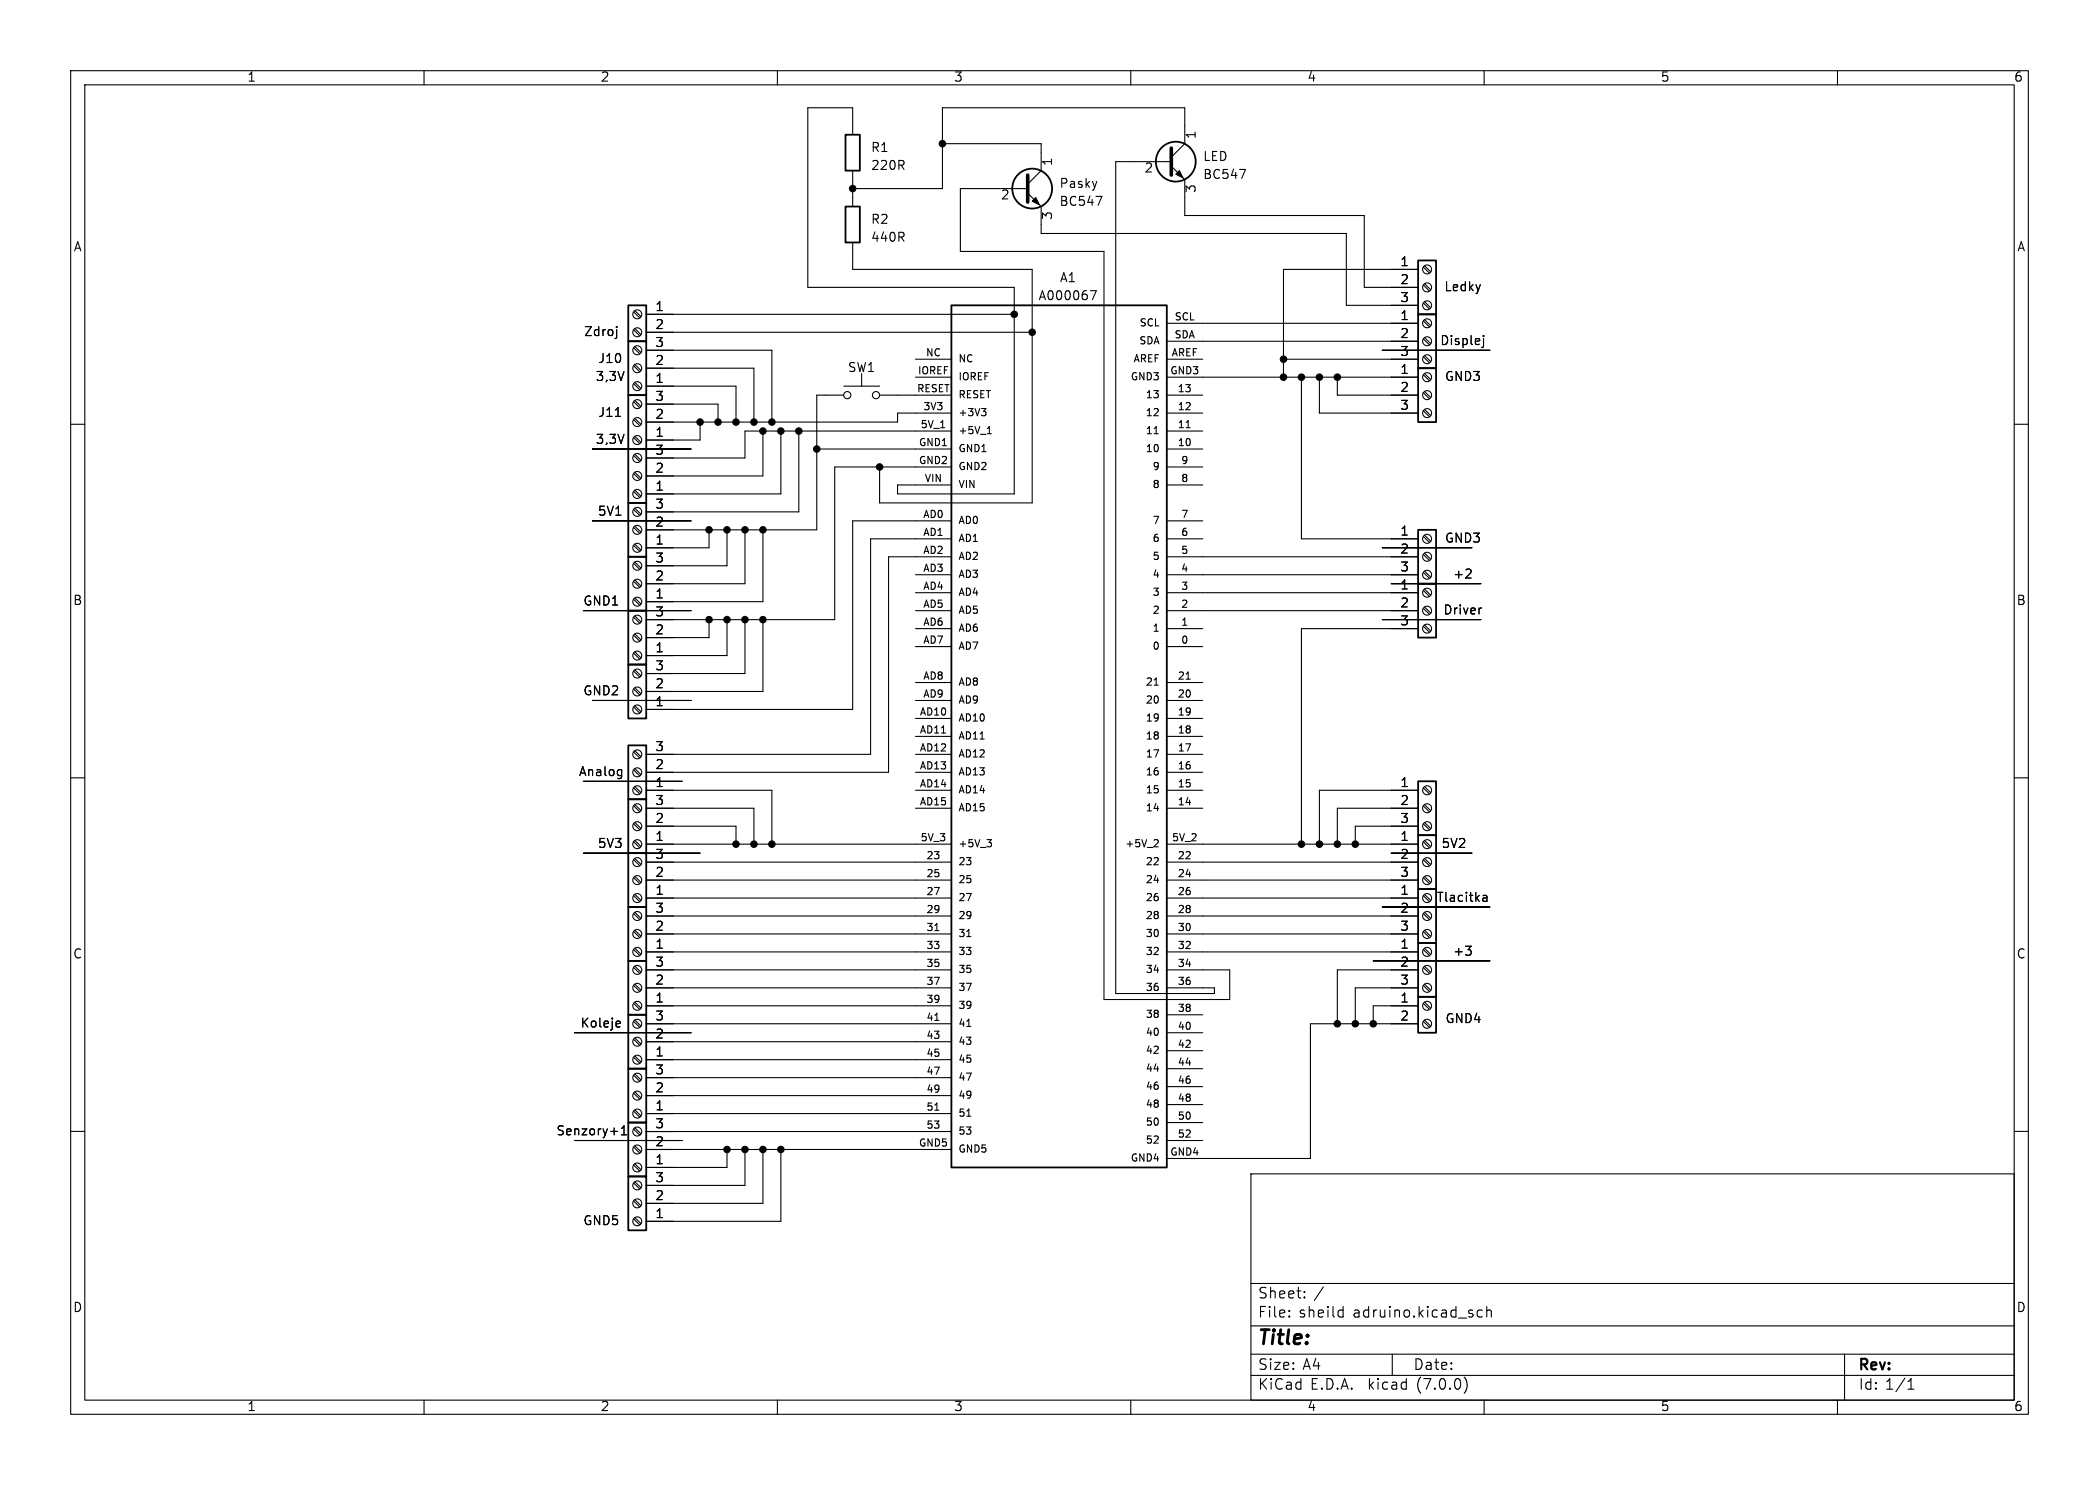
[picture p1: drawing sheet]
<svg xmlns="http://www.w3.org/2000/svg" width="297mm" height="210mm" viewBox="0 0 297 210" stroke-linecap="round" stroke-linejoin="round" font-family="sans-serif">
<g fill="none" stroke="#000" stroke-width=".15">
<path d="M10 10h277v190h-277zM12 12h273v186h-273zM60 10v2M110 10v2M120.6 19.1v-3.9h-6.3v25.4h29.2v29.3h-16.5v-1.3h7.6M160 10v2M210 10v2M260 10v2M120.6 24.1v5.1M120.6 34.3v3.8h25.4v33h-21.5v-5.1M133.3 20.3h14v3.8l-1.9 1.9M145.4 27.3l1.9 1.9v3.8h43.2v10.2h10.2"/>
<path d="M145.4 26.7h-9.5v8.9h20.3v105.8h17.8v-4.2h-8.9M155.1 27.8h.8l-.5 1.2M165.7 23.5l1.9 1.9v5.1h25.4v10.1h7.7M165.7 22.2l1.9-1.9v-5.1h-34.3v11.5h-12.7M165.7 22.9h-7.8v117.6h13.9v-.8h-6.7M175.4 24h.8l-.5 1.2M200.7 38.1h-19.1v15.2M201.4 37.8l.9 .8M201.6 37.6l.8 .8M10 60h2M87.1 58.9h.7M87.3 46.2v.1"/>
<path d="M87.3 46.6v1.1l-.2 .2M89.7 49.2l.8 .8M89.7 51.7l.8 .9M89.7 54.3l.8 .8M89.7 44.1l.8 .9M89.7 46.7l.8 .8M89.7 56.8l.8 .9M89.7 59.4l.8 .8M89.8 49l.9 .9M89.8 51.6l.9 .8M89.8 54.1l.9 .8M89.8 43.9l.9 .9"/>
<path d="M89.8 46.5l.9 .8M89.8 56.6l.9 .9M89.8 59.2l.9 .8M91.4 54.6h12.7v5.1M91.4 52.1h15.3v7.6M91.4 49.5h17.8v10.2M91.4 44.5h52.1M91.4 47h54.6M91.4 57.2h10.2v2.5M99.1 59.7v2.5h-7.7M119.4 55.9h-3.8v19h-24.2M119.4 54.6h5.1"/>
<path d="M121.9 52.8v1.8M124.5 55.9h10.1M129.5 50.8h5.1M129.5 53.3h5.1M134.6 58.4h-7.6v1.3h-35.6M138.9 57.8h.6l-.3 .4M139.4 58.2l.1 .2-.1 .3M154.3 41.1h.8l-.5 1.3M165.1 58.4h5.1M165.1 55.9h5.1M165.1 50.8h5.1M165.1 53.3h35.6"/>
<path d="M165.1 45.7h35.6M165.1 48.3h35.6M181.6 50.8h19.1M184.1 53.3v22.9h16.6M186.7 53.3v5.1h14M189.2 53.3v2.6h11.5M195.6 49.5h15.2h-15.2M201.4 42.8l.9 .9M201.4 40.3l.9 .8M201.4 58.1l.9 .8M201.4 55.5l.9 .9M201.4 53l.9 .8"/>
<path d="M201.4 50.5l.9 .8M201.4 47.9l.9 .9M201.4 45.4l.9 .8M201.6 42.7l.8 .8M201.6 40.1l.8 .9M201.6 57.9l.8 .9M201.6 55.4l.8 .8M201.6 52.8l.8 .9M201.6 50.3l.8 .8M201.6 47.8l.8 .8M201.6 45.2l.8 .9M209.9 47.5v.1"/>
<path d="M209.9 47.9v1.1l-.2 .2M285 60h2M83.8 73.7h14h-14M83.8 63.5h14h-14M89.7 79.7l.8 .8M89.7 72.1l.8 .8M89.7 74.6l.8 .8M89.7 77.1l.8 .9M89.7 61.9l.8 .8M89.7 64.4l.8 .9M89.7 67l.8 .8M89.7 69.5l.8 .9"/>
<path d="M89.8 79.5l.9 .8M89.8 71.9l.9 .8M89.8 74.4l.9 .9M89.8 77l.9 .8M89.8 61.7l.9 .9M89.8 64.3l.9 .8M89.8 66.8l.9 .8M89.8 69.3l.9 .9M100.3 74.9v2.6h-8.9M102.9 74.9v5.1h-11.5M105.4 74.9v7.7h-14M107.9 74.9v10.2h-16.5"/>
<path d="M107.9 61v6.3h-16.5M110.5 61v8.9h-19.1M113 61v11.4h-21.6M115.6 63.5h19M134.6 76.2h-11.4v30.5h-31.8M134.6 78.7h-8.9v30.5h-34.3M134.6 73.7h-14v26.6h-29.2M134.6 61h-29.2v3.8h-14M134.6 66h-16.5v21.6h-26.7M139.7 61.3h.6M139.9 60.5l.1-.2v1M163.3 61.3h.6"/>
<path d="M165.1 76.2h5.1M165.1 78.7h35.6M165.1 63.5h5.1M165.1 61h5.1M165.1 73.7h5.1M165.1 68.6h5.1M165.1 66h5.1M167.8 60.5h.6M195.6 77.5h12.7h-12.7M201.4 78.4l.9 .8M201.4 75.9l.9 .8M201.6 78.2l.8 .9"/>
<path d="M201.6 75.7l.8 .8M82.5 86.4h15.3h-15.3M83.8 99.1h14h-14M89.7 82.2l.8 .9M89.7 84.8l.8 .8M89.7 87.3l.8 .8M89.7 89.8l.8 .9M89.7 92.4l.8 .8M89.7 94.9l.8 .9M89.7 97.5l.8 .8M89.7 100l.8 .8M89.8 82l.9 .9"/>
<path d="M89.8 84.6l.9 .8M89.8 87.1l.9 .9M89.8 89.7l.9 .8M89.8 92.2l.9 .8M89.8 94.7l.9 .9M89.8 97.3l.9 .8M89.8 99.8l.9 .9M100.3 87.6v2.6h-8.9M102.9 87.6v5.1h-11.5M105.4 87.6v7.7h-14M107.9 87.6v10.2h-16.5M129.5 81.3h5.1"/>
<path d="M129.5 91.4h5.1M129.5 88.9h5.1M129.5 86.4h5.1M129.5 99.1h5.1M129.5 96.5h5.1M129.5 83.8h5.1M163.3 96.9h.6M165.1 81.3h35.6M165.1 91.4h5.1M165.1 88.9h5.1M165.1 86.4h35.6M165.1 99.1h5.1"/>
<path d="M165.1 96.5h5.1M165.1 83.8h35.6M167.8 96h.6M195.6 87.6h13.9h-13.9M196.8 82.6h12.7h-12.7M200.7 88.9h-16.6v30.5M201.4 80.9l.9 .9M201.4 88.6l.9 .8M201.4 86l.9 .9M201.4 83.5l.9 .8M201.6 80.8l.8 .8M201.6 88.4l.8 .8"/>
<path d="M201.6 85.9l.8 .8M201.6 83.3l.8 .9M207.4 81.7h.8M208.1 80.6v.4M209.5 86h.1M10 110h2M82.5 110.5h14h-14M87.8 108.8l.2 .1M88 108.8v1.1l-.2 .1M88 109.6l-.2 .1M89.7 114l.8 .8M89.7 116.5l.8 .8"/>
<path d="M89.7 119l.8 .9M89.7 106.3l.8 .9M89.7 108.9l.8 .8M89.7 111.4l.8 .9M89.8 113.8l.9 .8M89.8 116.3l.9 .9M89.8 118.9l.9 .8M89.8 106.2l.9 .8M89.8 108.7l.9 .9M89.8 111.3l.9 .8M91.4 114.3h15.3v5.1M91.4 111.8h17.8v7.6"/>
<path d="M91.4 119.4h43.2M91.4 116.8h12.7v2.6M129.5 114.3h5.1M129.5 111.8h5.1M129.5 109.2h5.1M129.5 106.7h5.1M129.5 104.1h5.1M129.5 101.6h5.1M139.7 118.7h.6l-.4 .4M140.2 119.2l.1 .1-.1 .4M163.5 118.7l.3 .1 .1 .2-.6 .8h.6M165.1 114.3h5.1"/>
<path d="M165.1 111.8h5.1M165.1 109.2h5.1M165.1 106.7h5.1M165.1 104.1h5.1M165.1 101.6h5.1M165.1 119.4h35.6M200.7 114.3h-11.5v5.1M200.7 111.8h-14v7.6M200.7 116.8h-8.9v2.6M201.4 119l.9 .9M201.4 116.5l.9 .8M201.4 114l.9 .8"/>
<path d="M201.4 111.4l.9 .9M201.6 118.9l.8 .8M201.6 116.3l.8 .9M201.6 113.8l.8 .8M201.6 111.3l.8 .8M285 110h2M82.5 120.7h16.6h-16.6M89.7 129.2l.8 .8M89.7 131.7l.8 .9M89.7 134.3l.8 .8M89.7 121.6l.8 .8M89.7 124.1l.8 .9"/>
<path d="M89.7 126.7l.8 .8M89.7 136.8l.8 .9M89.7 139.4l.8 .8M89.8 129l.9 .9M89.8 131.6l.9 .8M89.8 134.1l.9 .9M89.8 121.4l.9 .9M89.8 124l.9 .8M89.8 126.5l.9 .8M89.8 136.7l.9 .8M89.8 139.2l.9 .8M91.4 134.6h43.2"/>
<path d="M91.4 132.1h43.2M91.4 129.5h43.2M91.4 121.9h43.2M91.4 124.5h43.2M91.4 127h43.2M91.4 137.2h43.2M91.4 139.7h43.2M132.3 131.6h.6M165.1 134.6h35.6M165.1 132.1h35.6M165.1 129.5h35.6M165.1 121.9h35.6"/>
<path d="M165.1 124.5h35.6M165.1 127h35.6M194.3 135.9h16.5h-16.5M195.6 128.3h15.2h-15.2M196.8 120.7h11.5h-11.5M200.7 137.2h-11.5v7.6M200.7 139.7h-8.9v5.1M201.4 139.4l.9 .8M201.4 136.8l.9 .9M201.4 134.3l.9 .8M201.4 131.7l.9 .9M201.4 129.2l.9 .8"/>
<path d="M201.4 126.7l.9 .8M201.4 124.1l.9 .9M201.4 121.6l.9 .8M201.6 139.2l.8 .8M201.6 136.7l.8 .8M201.6 134.1l.8 .9M201.6 131.6l.8 .8M201.6 129l.8 .9M201.6 126.5l.8 .8M201.6 124l.8 .8M201.6 121.4l.8 .9M207.4 133.8h.8l-.5 .5"/>
<path d="M208.1 134.4v.6M209.9 126.7h.4l.1 .8M209.9 127.4h.5M210.4 126.9l-.5 .1M10 160h2M81.3 146.1h16.5h-16.5M87.4 144.4l.3 .1 .1 .2-.6 .1M87.7 145.2h-.3M87.9 159.6l.4-.4v1.3M89.7 144.4l.8 .9M89.7 147l.8 .8M89.7 149.5l.8 .9"/>
<path d="M89.7 159.7l.8 .8M89.7 141.9l.8 .8M89.7 152.1l.8 .8M89.7 154.6l.8 .8M89.7 157.1l.8 .9M89.8 144.3l.9 .8M89.8 146.8l.9 .9M89.8 149.4l.9 .8M89.8 159.5l.9 .9M89.8 141.7l.9 .9M89.8 151.9l.9 .8M89.8 154.4l.9 .9"/>
<path d="M89.8 157l.9 .8M91.4 142.2h43.2M91.4 144.8h43.2M91.4 149.9h43.2M91.4 147.3h43.2M91.4 152.4h43.2M91.4 154.9h43.2M91.4 157.5h43.2M132.3 144.3h.6M132.3 157h.6M165.1 143.5h5.1M165.1 146.1h5.1"/>
<path d="M165.1 148.6h5.1M165.1 151.1h5.1M165.1 153.7h5.1M165.1 156.2h5.1M165.1 158.8h5.1M200.7 142.2h-6.4v2.6M200.7 144.8h-15.3v19h-20.3M201.4 144.4l.9 .9M201.4 141.9l.9 .8M201.6 144.3l.8 .8M201.6 141.7l.8 .9M285 160h2"/>
<path d="M81.3 161.3h15.2h-15.2M87.9 160.5h.8M89.7 162.2l.8 .9M89.7 164.8l.8 .8M89.7 167.3l.8 .8M89.7 169.8l.8 .9M89.7 172.4l.8 .8M89.8 162.1l.9 .8M89.8 164.6l.9 .8M89.8 167.1l.9 .9M89.8 169.7l.9 .8M89.8 172.2l.9 .9"/>
<path d="M91.4 160h43.2M91.4 162.6h43.2M102.9 162.6v2.5h-11.5M105.4 162.6v5h-14M107.9 162.6v7.6h-16.5M110.5 162.6v10.1h-19.1M165.1 161.3h5.1M177 166h108v32h-108zM60 198v2M110 198v2M160 198v2M177 194.5h108"/>
<path d="M177 191.5h108M177 187.5h108M177 181.5h108M182.4 186.1l.1 .1-.1 .1M182.4 185.3l.1 .1-.1 .1M184.6 183.4v.1v.1M184.6 182.6v.1v.1M189.6 185.3h.4M190 184.8v1.5M190 186.2l-.4 .1M197 191.5v3M207.2 194.7a1.72 1.72 0 0 1 0 2.3"/>
<path d="M209.7 185.3h-.4l-.3 .2v.5l.2 .2 .1 .1 .4-.1M210 198v2M210.4 185.4a.37 .37 0 0 1 .6 .1v.8M210.4 184.8v1.5M260 198v2M261 191.5v6.5M270 196.5h.8M270 195.4l.4-.4v1.5"/>
<circle cx="201.9" cy="38.1" r=".63"/>
<circle cx="90.2" cy="54.6" r=".63"/>
<circle cx="90.2" cy="57.1" r=".63"/>
<circle cx="90.2" cy="49.5" r=".63"/>
<circle cx="90.2" cy="52.1" r=".63"/>
<circle cx="90.2" cy="47" r=".63"/>
<circle cx="90.2" cy="44.4" r=".63"/>
<circle cx="90.2" cy="59.7" r=".63"/>
<circle cx="119.9" cy="55.9" r=".51"/>
<circle cx="124" cy="55.9" r=".51"/>
<circle cx="201.9" cy="43.2" r=".63"/>
<circle cx="201.9" cy="40.6" r=".63"/>
<circle cx="201.9" cy="50.8" r=".63"/>
<circle cx="201.9" cy="48.3" r=".63"/>
<circle cx="201.9" cy="53.3" r=".63"/>
<circle cx="201.9" cy="58.4" r=".63"/>
<circle cx="201.9" cy="55.9" r=".63"/>
<circle cx="201.9" cy="45.7" r=".63"/>
<circle cx="90.2" cy="72.4" r=".63"/>
<circle cx="90.2" cy="77.5" r=".63"/>
<circle cx="90.2" cy="67.3" r=".63"/>
<circle cx="90.2" cy="64.8" r=".63"/>
<circle cx="90.2" cy="62.2" r=".63"/>
<circle cx="90.2" cy="69.8" r=".63"/>
<circle cx="90.2" cy="74.9" r=".63"/>
<circle cx="201.9" cy="76.2" r=".63"/>
<circle cx="201.9" cy="78.7" r=".63"/>
<circle cx="90.2" cy="82.5" r=".63"/>
<circle cx="90.2" cy="97.8" r=".63"/>
<circle cx="90.2" cy="90.2" r=".63"/>
<circle cx="90.2" cy="85.1" r=".63"/>
<circle cx="90.2" cy="95.2" r=".63"/>
<circle cx="90.2" cy="80" r=".63"/>
<circle cx="90.2" cy="87.6" r=".63"/>
<circle cx="90.2" cy="92.7" r=".63"/>
<circle cx="201.9" cy="88.9" r=".63"/>
<circle cx="201.9" cy="86.4" r=".63"/>
<circle cx="201.9" cy="83.8" r=".63"/>
<circle cx="201.9" cy="81.3" r=".63"/>
<circle cx="90.2" cy="100.3" r=".63"/>
<circle cx="90.2" cy="109.2" r=".63"/>
<circle cx="90.2" cy="106.7" r=".63"/>
<circle cx="90.2" cy="119.4" r=".63"/>
<circle cx="90.2" cy="111.8" r=".63"/>
<circle cx="90.2" cy="116.8" r=".63"/>
<circle cx="90.2" cy="114.3" r=".63"/>
<circle cx="201.9" cy="119.4" r=".63"/>
<circle cx="201.9" cy="111.8" r=".63"/>
<circle cx="201.9" cy="116.8" r=".63"/>
<circle cx="201.9" cy="114.3" r=".63"/>
<circle cx="90.2" cy="121.9" r=".63"/>
<circle cx="90.2" cy="124.5" r=".63"/>
<circle cx="90.2" cy="127" r=".63"/>
<circle cx="90.2" cy="139.7" r=".63"/>
<circle cx="90.2" cy="132.1" r=".63"/>
<circle cx="90.2" cy="129.5" r=".63"/>
<circle cx="90.2" cy="134.6" r=".63"/>
<circle cx="90.2" cy="137.2" r=".63"/>
<circle cx="201.9" cy="124.5" r=".63"/>
<circle cx="201.9" cy="121.9" r=".63"/>
<circle cx="201.9" cy="127" r=".63"/>
<circle cx="201.9" cy="134.6" r=".63"/>
<circle cx="201.9" cy="132.1" r=".63"/>
<circle cx="201.9" cy="139.7" r=".63"/>
<circle cx="201.9" cy="129.5" r=".63"/>
<circle cx="201.9" cy="137.2" r=".63"/>
<circle cx="90.2" cy="149.9" r=".63"/>
<circle cx="90.2" cy="142.2" r=".63"/>
<circle cx="90.2" cy="152.4" r=".63"/>
<circle cx="90.2" cy="147.3" r=".63"/>
<circle cx="90.2" cy="144.8" r=".63"/>
<circle cx="90.2" cy="154.9" r=".63"/>
<circle cx="90.2" cy="157.5" r=".63"/>
<circle cx="201.9" cy="142.2" r=".63"/>
<circle cx="201.9" cy="144.8" r=".63"/>
<circle cx="90.2" cy="162.6" r=".63"/>
<circle cx="90.2" cy="172.7" r=".63"/>
<circle cx="90.2" cy="167.6" r=".63"/>
<circle cx="90.2" cy="160" r=".63"/>
<circle cx="90.2" cy="165.1" r=".63"/>
<circle cx="90.2" cy="170.2" r=".63"/>
</g>
<g fill="none" stroke="#000" stroke-width=".25">
<path d="M119.6 19.1h2.1v5h-2.1zM119.6 29.2h2.1v5.1h-2.1zM200.7 36.8h2.5v7.7h-2.5zM88.9 48.3h2.5v7.6h-2.5zM88.9 43.2h2.5v5.1h-2.5zM88.9 55.9h2.5v7.6h-2.5zM134.6 43.2h30.5v121.9h-30.5zM200.7 52.1h2.5v7.6h-2.5zM200.7 44.5h2.5v7.6h-2.5zM88.9 78.7h2.5v7.7h-2.5zM88.9 71.1h2.5v7.6h-2.5zM88.9 63.5h2.5v7.6h-2.5z"/>
<path d="M200.7 74.9h2.5v7.7h-2.5zM88.9 86.4h2.5v7.6h-2.5zM88.9 94h2.5v7.6h-2.5zM200.7 82.6h2.5v7.6h-2.5zM88.9 113h2.5v7.7h-2.5zM88.9 105.4h2.5v7.6h-2.5zM200.7 118.1h2.5v7.6h-2.5zM200.7 110.5h2.5v7.6h-2.5zM88.9 128.3h2.5v7.6h-2.5zM88.9 120.7h2.5v7.6h-2.5zM88.9 135.9h2.5v7.6h-2.5zM200.7 133.4h2.5v7.6h-2.5z"/>
<path d="M200.7 125.7h2.5v7.7h-2.5zM88.9 143.5h2.5v7.6h-2.5zM88.9 158.8h2.5v7.6h-2.5zM88.9 151.1h2.5v7.7h-2.5zM200.7 141h2.5v5.1h-2.5zM88.9 166.4h2.5v7.6h-2.5z"/>
<circle cx="146" cy="26.7" r="2.82"/>
<circle cx="166.4" cy="22.9" r="2.82"/>
</g>
<path d="M145.4 24.8v3.8M165.7 21v3.8" fill="none" stroke="#000" stroke-width=".51"/>
<g fill="#000" stroke="#000" stroke-width=".15">
<path d="M146 28.4l.6-.5 .5 1.1zM166.4 24.6l.5-.5 .5 1z"/>
<circle cx="120.6" cy="26.7" r=".46"/>
<circle cx="133.3" cy="20.3" r=".46"/>
<circle cx="99.1" cy="59.7" r=".46"/>
<circle cx="101.6" cy="59.7" r=".46"/>
<circle cx="104.1" cy="59.7" r=".46"/>
<circle cx="106.7" cy="59.7" r=".46"/>
<circle cx="109.2" cy="59.7" r=".46"/>
<circle cx="143.5" cy="44.5" r=".46"/>
<circle cx="146" cy="47" r=".46"/>
<circle cx="181.6" cy="50.8" r=".46"/>
<circle cx="181.6" cy="53.3" r=".46"/>
<circle cx="184.1" cy="53.3" r=".46"/>
<circle cx="186.7" cy="53.3" r=".46"/>
<circle cx="189.2" cy="53.3" r=".46"/>
<circle cx="100.3" cy="74.9" r=".46"/>
<circle cx="102.9" cy="74.9" r=".46"/>
<circle cx="105.4" cy="74.9" r=".46"/>
<circle cx="107.9" cy="61" r=".46"/>
<circle cx="107.9" cy="74.9" r=".46"/>
<circle cx="110.5" cy="61" r=".46"/>
<circle cx="113" cy="61" r=".46"/>
<circle cx="115.6" cy="63.5" r=".46"/>
<circle cx="124.5" cy="66" r=".46"/>
<circle cx="100.3" cy="87.6" r=".46"/>
<circle cx="102.9" cy="87.6" r=".46"/>
<circle cx="105.4" cy="87.6" r=".46"/>
<circle cx="107.9" cy="87.6" r=".46"/>
<circle cx="104.1" cy="119.4" r=".46"/>
<circle cx="106.7" cy="119.4" r=".46"/>
<circle cx="109.2" cy="119.4" r=".46"/>
<circle cx="184.1" cy="119.4" r=".46"/>
<circle cx="186.7" cy="119.4" r=".46"/>
<circle cx="189.2" cy="119.4" r=".46"/>
<circle cx="191.8" cy="119.4" r=".46"/>
<circle cx="189.2" cy="144.8" r=".46"/>
<circle cx="191.8" cy="144.8" r=".46"/>
<circle cx="194.3" cy="144.8" r=".46"/>
<circle cx="102.9" cy="162.6" r=".46"/>
<circle cx="105.4" cy="162.6" r=".46"/>
<circle cx="107.9" cy="162.6" r=".46"/>
<circle cx="110.5" cy="162.6" r=".46"/>
</g>
<text font-size="2.8" x="178" y="190.8">Title:</text>
<g font-size="2.1">
<text x="178" y="183.9">Sheet:</text>
<text x="185.9" y="183.9">/</text>
<text x="178" y="186.6">File:</text>
<text x="183.8" y="186.6">sheild</text>
<text x="191.5" y="186.6">adruino.kicad_sch</text>
<text x="178" y="196.8">KiCad</text>
<text x="178" y="194">Size:</text>
<text x="184.3" y="194">A4</text>
<text x="185.4" y="196.8">E.D.A.</text>
<text x="193.7" y="196.8">kicad</text>
<text x="200" y="194">Date:</text>
<text x="200.6" y="196.8">(7.0.0)</text>
<text x="263" y="194.2">Rev:</text>
<text x="263" y="196.8">Id: 1/1</text>
</g>
<g font-size="1.8">
<text x="35" y="11.8">1</text>
<text x="85" y="11.8">2</text>
<text x="135" y="11.8">3</text>
<text x="185" y="11.8">4</text>
<text x="235" y="11.8">5</text>
<text x="285" y="11.8">6</text>
<text x="123.2" y="21.8">R1</text>
<text x="149.2" y="23.5" transform="rotate(-90 149.2 23.5)">1</text>
<text x="169.5" y="19.7" transform="rotate(-90 169.5 19.7)">1</text>
<text x="170.2" y="23.1">LED</text>
<text x="123.2" y="24.3">220R</text>
<text x="141.6" y="28.6">2</text>
<text x="149.9" y="26.9">Pasky</text>
<text x="149.9" y="29.4">BC547</text>
<text x="161.9" y="24.8">2</text>
<text x="169.5" y="27.3" transform="rotate(-90 169.5 27.3)">3</text>
<text x="170.2" y="25.6">BC547</text>
<text x="10.4" y="35.8">A</text>
<text x="123.2" y="31.9">R2</text>
<text x="123.2" y="34.5">440R</text>
<text x="149.2" y="31.1" transform="rotate(-90 149.2 31.1)">3</text>
<text x="285.4" y="35.8">A</text>
<text x="149.9" y="40.2">A1</text>
<text x="198.1" y="37.8">1</text>
<text x="198.1" y="40.4">2</text>
<text x="204.3" y="41.5">Ledky</text>
<text x="82.6" y="47.8">Zdroj</text>
<text x="92.7" y="44.2">1</text>
<text x="92.7" y="46.7">2</text>
<text x="146.9" y="42.7">A000067</text>
<text x="198.1" y="42.9">3</text>
<text x="198.1" y="45.5">1</text>
<text x="84.6" y="51.6">J10</text>
<text x="92.7" y="51.8">2</text>
<text x="92.7" y="49.3">3</text>
<text x="119.9" y="52.9">SW1</text>
<text x="198.1" y="53.1">1</text>
<text x="198.1" y="48">2</text>
<text x="198.1" y="50.5">3</text>
<text x="203.7" y="49.1">Displej</text>
<text x="84.2" y="54.2">3,3V</text>
<text x="84.6" y="59.2">J11</text>
<text x="92.7" y="54.4">1</text>
<text x="92.7" y="59.4">2</text>
<text x="92.7" y="56.9">3</text>
<text x="198.1" y="55.6">2</text>
<text x="198.1" y="58.2">3</text>
<text x="204.4" y="54.2">GND3</text>
<text x="84.2" y="63.1">3,3V</text>
<text x="92.7" y="62">1</text>
<text x="92.7" y="64.5">3</text>
<text x="92.7" y="69.6">1</text>
<text x="92.7" y="67.1">2</text>
<text x="84.5" y="73.2">5V1</text>
<text x="92.7" y="77.2">1</text>
<text x="92.7" y="74.7">2</text>
<text x="92.7" y="72.1">3</text>
<text x="198.1" y="75.9">1</text>
<text x="204.4" y="77">GND3</text>
<text x="92.7" y="82.3">2</text>
<text x="92.7" y="79.8">3</text>
<text x="198.1" y="78.5">2</text>
<text x="198.1" y="81">3</text>
<text x="198.1" y="83.6">1</text>
<text x="205.6" y="82.1">+2</text>
<text x="10.3" y="85.8">B</text>
<text x="82.5" y="85.9">GND1</text>
<text x="92.7" y="84.8">1</text>
<text x="92.7" y="89.9">2</text>
<text x="92.7" y="87.4">3</text>
<text x="198.1" y="86.1">2</text>
<text x="198.1" y="88.6">3</text>
<text x="204.2" y="87.2">Driver</text>
<text x="285.3" y="85.8">B</text>
<text x="92.7" y="92.5">1</text>
<text x="92.7" y="95">3</text>
<text x="82.5" y="98.6">GND2</text>
<text x="92.7" y="100.1">1</text>
<text x="92.7" y="97.5">2</text>
<text x="92.7" y="106.4">3</text>
<text x="81.9" y="110">Analog</text>
<text x="92.7" y="111.5">1</text>
<text x="92.7" y="109">2</text>
<text x="198.1" y="111.5">1</text>
<text x="92.7" y="119.1">1</text>
<text x="92.7" y="116.6">2</text>
<text x="92.7" y="114">3</text>
<text x="198.1" y="119.1">1</text>
<text x="198.1" y="114">2</text>
<text x="198.1" y="116.6">3</text>
<text x="84.5" y="120.2">5V3</text>
<text x="92.7" y="124.2">2</text>
<text x="92.7" y="121.7">3</text>
<text x="198.1" y="121.7">2</text>
<text x="198.1" y="124.2">3</text>
<text x="203.9" y="120.2">5V2</text>
<text x="92.7" y="131.8">2</text>
<text x="92.7" y="129.3">3</text>
<text x="92.7" y="126.7">1</text>
<text x="198.1" y="126.7">1</text>
<text x="198.1" y="129.3">2</text>
<text x="198.1" y="131.8">3</text>
<text x="203.3" y="127.8">Tlacitka</text>
<text x="10.3" y="135.8">C</text>
<text x="92.7" y="134.4">1</text>
<text x="92.7" y="136.9">3</text>
<text x="198.1" y="134.4">1</text>
<text x="198.1" y="136.9">2</text>
<text x="205.6" y="135.4">+3</text>
<text x="285.3" y="135.8">C</text>
<text x="92.7" y="142">1</text>
<text x="92.7" y="139.4">2</text>
<text x="198.1" y="142">1</text>
<text x="198.1" y="139.4">3</text>
<text x="82.1" y="145.6">Koleje</text>
<text x="92.7" y="149.6">1</text>
<text x="92.7" y="147.1">2</text>
<text x="92.7" y="144.5">3</text>
<text x="198.1" y="144.5">2</text>
<text x="204.5" y="145">GND4</text>
<text x="92.7" y="154.7">2</text>
<text x="92.7" y="152.1">3</text>
<text x="78.7" y="160.8">Senzory+1</text>
<text x="92.7" y="159.8">3</text>
<text x="92.7" y="157.2">1</text>
<text x="92.7" y="164.8">1</text>
<text x="92.7" y="162.3">2</text>
<text x="92.7" y="167.4">3</text>
<text x="82.5" y="173.5">GND5</text>
<text x="92.7" y="172.5">1</text>
<text x="92.7" y="169.9">2</text>
<text x="10.3" y="185.8">D</text>
<text x="285.3" y="185.8">D</text>
<text x="35" y="199.8">1</text>
<text x="85" y="199.8">2</text>
<text x="135" y="199.8">3</text>
<text x="185" y="199.8">4</text>
<text x="235" y="199.8">5</text>
<text x="285" y="199.8">6</text>
</g>
<g font-size="1.4">
<text x="161.1" y="46.4">SCL</text>
<text x="166.1" y="45.5">SCL</text>
<text x="129.8" y="53.1">IOREF</text>
<text x="131" y="50.5">NC</text>
<text x="135.6" y="51.5">NC</text>
<text x="160.2" y="51.5">AREF</text>
<text x="161.1" y="49">SDA</text>
<text x="165.5" y="53.1">GND3</text>
<text x="165.7" y="50.5">AREF</text>
<text x="166.1" y="48">SDA</text>
<text x="129.7" y="55.6">RESET</text>
<text x="130.6" y="58.2">3V3</text>
<text x="135.6" y="59.1">+3V3</text>
<text x="135.6" y="54">IOREF</text>
<text x="135.6" y="56.6">RESET</text>
<text x="159.8" y="54">GND3</text>
<text x="162" y="59.1">12</text>
<text x="162" y="56.6">13</text>
<text x="166.6" y="58.2">12</text>
<text x="166.6" y="55.6">13</text>
<text x="130" y="63.2">GND1</text>
<text x="130" y="65.8">GND2</text>
<text x="130.2" y="60.7">5V_1</text>
<text x="135.6" y="61.7">+5V_1</text>
<text x="135.6" y="64.2">GND1</text>
<text x="162" y="64.2">10</text>
<text x="162" y="61.7">11</text>
<text x="166.6" y="63.2">10</text>
<text x="166.6" y="60.7">11</text>
<text x="167.1" y="65.8">9</text>
<text x="130.8" y="68.3">VIN</text>
<text x="135.6" y="66.7">GND2</text>
<text x="135.6" y="69.3">VIN</text>
<text x="162.9" y="69.3">8</text>
<text x="162.9" y="66.7">9</text>
<text x="167.1" y="68.3">8</text>
<text x="130.6" y="73.4">AD0</text>
<text x="130.6" y="75.9">AD1</text>
<text x="135.6" y="74.4">AD0</text>
<text x="135.6" y="76.9">AD1</text>
<text x="162.9" y="76.9">6</text>
<text x="162.9" y="74.4">7</text>
<text x="167.1" y="75.9">6</text>
<text x="167.1" y="73.4">7</text>
<text x="130.6" y="78.5">AD2</text>
<text x="130.6" y="81">AD3</text>
<text x="130.6" y="83.6">AD4</text>
<text x="135.6" y="79.4">AD2</text>
<text x="135.6" y="82">AD3</text>
<text x="162.9" y="82">4</text>
<text x="162.9" y="79.4">5</text>
<text x="167.1" y="83.6">3</text>
<text x="167.1" y="81">4</text>
<text x="167.1" y="78.5">5</text>
<text x="130.6" y="86.1">AD5</text>
<text x="130.6" y="88.6">AD6</text>
<text x="135.6" y="84.5">AD4</text>
<text x="135.6" y="87.1">AD5</text>
<text x="135.6" y="89.6">AD6</text>
<text x="162.9" y="89.6">1</text>
<text x="162.9" y="87.1">2</text>
<text x="162.9" y="84.5">3</text>
<text x="167.1" y="88.6">1</text>
<text x="167.1" y="86.1">2</text>
<text x="130.6" y="91.2">AD7</text>
<text x="135.6" y="92.1">AD7</text>
<text x="162.9" y="92.1">0</text>
<text x="167.1" y="91.2">0</text>
<text x="130.1" y="101.3">AD10</text>
<text x="130.6" y="96.3">AD8</text>
<text x="130.6" y="98.8">AD9</text>
<text x="135.6" y="97.2">AD8</text>
<text x="135.6" y="99.8">AD9</text>
<text x="162" y="99.8">20</text>
<text x="162" y="97.2">21</text>
<text x="166.6" y="101.3">19</text>
<text x="166.6" y="98.8">20</text>
<text x="166.6" y="96.3">21</text>
<text x="130.1" y="103.9">AD11</text>
<text x="130.1" y="106.4">AD12</text>
<text x="135.6" y="102.3">AD10</text>
<text x="135.6" y="104.8">AD11</text>
<text x="135.6" y="107.4">AD12</text>
<text x="162" y="107.4">17</text>
<text x="162" y="104.8">18</text>
<text x="162" y="102.3">19</text>
<text x="166.6" y="106.4">17</text>
<text x="166.6" y="103.9">18</text>
<text x="130.1" y="109">AD13</text>
<text x="130.1" y="111.5">AD14</text>
<text x="135.6" y="109.9">AD13</text>
<text x="135.6" y="112.5">AD14</text>
<text x="162" y="112.5">15</text>
<text x="162" y="109.9">16</text>
<text x="166.6" y="111.5">15</text>
<text x="166.6" y="109">16</text>
<text x="130.1" y="114">AD15</text>
<text x="130.2" y="119.1">5V_3</text>
<text x="135.6" y="115">AD15</text>
<text x="162" y="115">14</text>
<text x="165.8" y="119.1">5V_2</text>
<text x="166.6" y="114">14</text>
<text x="131" y="121.7">23</text>
<text x="131" y="124.2">25</text>
<text x="135.6" y="122.6">23</text>
<text x="135.6" y="125.2">25</text>
<text x="135.6" y="120.1">+5V_3</text>
<text x="159.1" y="120.1">+5V_2</text>
<text x="162" y="122.6">22</text>
<text x="162" y="125.2">24</text>
<text x="166.6" y="121.7">22</text>
<text x="166.6" y="124.2">24</text>
<text x="131" y="126.7">27</text>
<text x="131" y="129.3">29</text>
<text x="131" y="131.8">31</text>
<text x="135.6" y="127.7">27</text>
<text x="135.6" y="130.2">29</text>
<text x="162" y="127.7">26</text>
<text x="162" y="130.2">28</text>
<text x="166.6" y="126.7">26</text>
<text x="166.6" y="129.3">28</text>
<text x="166.6" y="131.8">30</text>
<text x="131" y="134.4">33</text>
<text x="131" y="136.9">35</text>
<text x="135.6" y="132.8">31</text>
<text x="135.6" y="135.3">33</text>
<text x="135.6" y="137.9">35</text>
<text x="162" y="132.8">30</text>
<text x="162" y="135.3">32</text>
<text x="162" y="137.9">34</text>
<text x="166.6" y="134.4">32</text>
<text x="166.6" y="136.9">34</text>
<text x="131" y="139.4">37</text>
<text x="131" y="142">39</text>
<text x="135.6" y="140.4">37</text>
<text x="135.6" y="142.9">39</text>
<text x="162" y="140.4">36</text>
<text x="166.6" y="139.4">36</text>
<text x="166.6" y="143.3">38</text>
<text x="131" y="144.5">41</text>
<text x="131" y="147.1">43</text>
<text x="131" y="149.6">45</text>
<text x="135.6" y="145.5">41</text>
<text x="135.6" y="148">43</text>
<text x="162" y="144.2">38</text>
<text x="162" y="146.7">40</text>
<text x="162" y="149.3">42</text>
<text x="166.6" y="145.8">40</text>
<text x="166.6" y="148.3">42</text>
<text x="131" y="152.1">47</text>
<text x="131" y="154.7">49</text>
<text x="135.6" y="150.6">45</text>
<text x="135.6" y="153.1">47</text>
<text x="135.6" y="155.6">49</text>
<text x="162" y="151.8">44</text>
<text x="162" y="154.4">46</text>
<text x="166.6" y="150.9">44</text>
<text x="166.6" y="153.4">46</text>
<text x="166.6" y="156">48</text>
<text x="131" y="157.2">51</text>
<text x="131" y="159.8">53</text>
<text x="135.6" y="158.2">51</text>
<text x="135.6" y="160.7">53</text>
<text x="162" y="156.9">48</text>
<text x="162" y="159.4">50</text>
<text x="162" y="162">52</text>
<text x="166.6" y="158.5">50</text>
<text x="166.6" y="161">52</text>
<text x="130" y="162.3">GND5</text>
<text x="135.6" y="163.3">GND5</text>
<text x="159.8" y="164.5">GND4</text>
<text x="165.5" y="163.6">GND4</text>
</g>
</svg>
